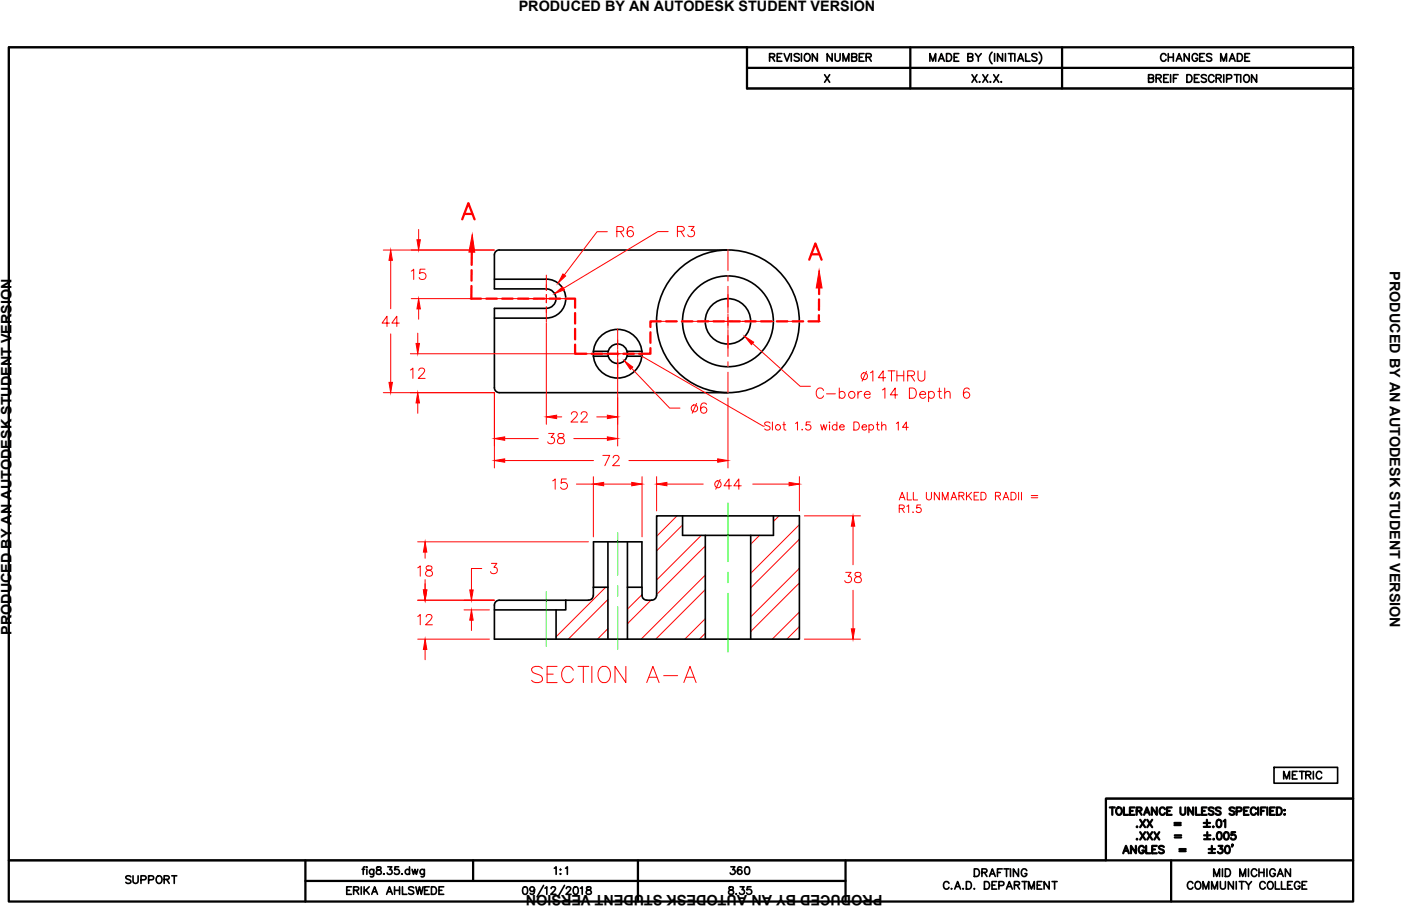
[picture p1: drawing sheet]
<svg xmlns="http://www.w3.org/2000/svg" width="432mm" height="279mm" viewBox="0 0 432 279" stroke-linecap="round" stroke-linejoin="round" font-family="sans-serif">
<!-- layer: OBJECT LINES -->
<g fill="none" stroke="#000" stroke-width=".51">
<path d="M2.7 14.6h227.5v12.7h186.8v219h-76.2v19h-338.1zM286.6 18.9v-2.4l.9 2.4 .9-2.4v2.4M289.3 18.9l.9-2.4 .8 2.4M289.6 18.1h1.1M291.7 16.5h.8a1.25 1.25 0 0 1 .8 1.2 1.25 1.25 0 0 1-.8 1.2h-.8zM294.1 17.7h.9M295.5 16.5h-1.4v2.4h1.4M298.3 17.7l1.3-.2 .2-.3-.1-.4-.4-.3h-1v2.4h1l.4-.3 .1-.5-.5-.4M300.6 16.5l.9 1.2 .9-1.2M301.5 17.7v1.2M305.8 16.1a2.41 2.41 0 0 0 0 3.6M306.5 16.5v2.4"/>
<path d="M309 16.5v2.4l-1.6-2.4v2.4M309.9 16.5v2.4M310.8 16.5h1.5M311.6 16.5v2.4M312.8 16.5v2.4M313.7 18.9l.9-2.4 .9 2.4M314 18.1h1.1M316.1 16.5v2.4h1.4M319.6 16.9a.88 .88 0 0 0-.9-.4 .88 .88 0 0 0-.7 .6l.2 .3 1.2 .5 .2 .6a1.03 1.03 0 0 1-1.6 0M320.3 16.1a2.41 2.41 0 0 1 0 3.6M254.1 23l1.6 2.4M255.7 23l-1.6 2.4"/>
<path d="M299.6 23l1.5 2.4M301.1 23l-1.5 2.4M301.9 25.1v.3l.1-.1M302.9 23l1.6 2.4M304.5 23l-1.6 2.4M305.2 25.1v.3l.2-.1M306.3 23l1.5 2.4M307.8 23l-1.5 2.4M308.6 25.1v.3l.1-.1M153.9 77.1a1.49 1.49 0 0 0-1.5 1.5v10.5h16a3 3 0 0 1 3 3 3 3 0 0 1-3 3h-16v24.5a1.49 1.49 0 0 0 1.5 1.5M153.9 77.1h70.5M152.4 86.1h16"/>
<path d="M168.4 86.1a6 6 0 0 1 6 6 6 6 0 0 1-6 6h-16M182.9 109.9h4.6M182.9 108.4h4.6M193.3 109.9h4.6M193.3 108.4h4.6M153.9 121.1h70.5M210.4 159.1v6h28v-6M187.4 167.1v30M193.4 167.1v30M217.4 165.1v32M231.4 165.1v32M152.4 188.1h19"/>
<path d="M174.4 185.1v3h-3v9M182.9 181.1v-14h14.9v14M187.4 181.1h-4.5v2.5a1.52 1.52 0 0 1-1.5 1.5h-27.5a1.49 1.49 0 0 0-1.5 1.5v10.5h94v-38h-44v24.5a1.54 1.54 0 0 1-1.5 1.5h-1.5a1.54 1.54 0 0 1-1.5-1.5v-2.5h-4.5M392.7 236.6h19.6v4.9h-19.6zM111.6 268.1h.8M112.5 267.3l-.4 .1-.1 .4v1.8M112.9 267.4h.3zM113.1 268.1v1.5M115.2 268.1l-.1 2.1-.4 .2-.5-.1M115.2 268.4a.75 .75 0 0 0-1.1-.1 .75 .75 0 0 0 0 1.1 .75 .75 0 0 0 1.1-.1M116.2 267.4l-.1 .5 .3 .3a.84 .84 0 0 1 1 .3 .84 .84 0 0 1-.1 1l-.8 .1-.5-.4a1.12 1.12 0 0 1 1.3-1.1l.1-.4a.88 .88 0 0 0-1.2-.3zM118.3 269.4v.2l.1-.1"/>
<path d="M119.5 267.3h1.3l-.7 .9a.78 .78 0 0 1 .7 .7 .78 .78 0 0 1-.6 .8 .78 .78 0 0 1-.9-.5M122.9 267.3h-1.1l-.2 1a.83 .83 0 0 1 1.3 0 .83 .83 0 0 1-.1 1.2 .83 .83 0 0 1-1.3-.3M123.9 269.4l-.1 .1h.2M126.2 268.4a.75 .75 0 0 0-1.1-.1 .75 .75 0 0 0 0 1.1 .75 .75 0 0 0 1.1-.1M126.2 267.3v2.3M127 268.1l.4 1.5 .5-1.5 .4 1.5 .5-1.5M130.8 268.1l-.1 2.1-.4 .2-.5-.1M130.8 268.4a.75 .75 0 0 0-1.1-.1 .75 .75 0 0 0 0 1.1 .75 .75 0 0 0 1.1-.1M161.4 273.6a.78 .78 0 0 1 1.1 .3l.1 .6a1 1 0 0 1-.9 1.3 1.47 1.47 0 0 1-.3-2.2zM164.7 274.3a.73 .73 0 0 1-1 .6 .73 .73 0 0 1-.2-1.2 .73 .73 0 0 1 1.1 .1l.1 .5a1.09 1.09 0 0 1-.8 1.5l-.5-.3M167.5 273l-2 3.6M168 273.9l.5-.4v2.3"/>
<path d="M169.9 274l.4-.5 .7 .1 .2 .3-.3 .8-1.1 1.1h1.5M170.9 267.8l.5-.5v2.3M172.6 269.5h.3zM172.7 268.1v.2zM174 273l-2 3.6M174.3 267.8l.6-.5v2.3M174.5 274l.5-.5 .7 .1 .2 .3-.3 .8-1.2 1.1h1.6M177 273.6a.78 .78 0 0 1 1.1 .3l.1 .6a1 1 0 0 1-.9 1.3 1.47 1.47 0 0 1-.3-2.2zM178.9 273.9l.6-.4v2.3M180.9 273.6v.7l.7 .2a.67 .67 0 0 1 .7 .6 .67 .67 0 0 1-.6 .7l-.8-.1-.2-.3a1.15 1.15 0 0 1 1.3-1.1l.1-.5a.88 .88 0 0 0-1.2-.2z"/>
<circle cx="224.4" cy="99.1" r="22"/>
<circle cx="224.4" cy="99.1" r="14"/>
<circle cx="224.4" cy="99.1" r="7"/>
<circle cx="190.4" cy="109.1" r="7.5"/>
<circle cx="190.4" cy="109.1" r="3"/>
</g>
<!-- layer: CUTTING PLANE LINE -->
<g fill="none" stroke="#f00" stroke-width=".7">
<path d="M142.5 67.6l1.9-4.9 1.9 4.9M143.2 66h2.3M145.4 77.8v3.9M250.1 78.4h2.4M145.3 88.2v3.9h3M145.4 83.3l-.1 3.3M149.9 92.1h3.2M154.8 92.1h3.2M159.6 92.1h3.3M164.5 92.1h3.3M169.4 92.1h3.2M174.3 92.1h2.9v2.8"/>
<path d="M177.2 96.5v3.3M203.7 99.1h-3.2v1.8M205.3 99.1h3.3M210.2 99.1h3.2M215.1 99.1h3.2M219.9 99.1h3.3M224.8 99.1h3.2M229.7 99.1h3.2M234.5 99.1h3.3M239.4 99.1h3.3M244.3 99.1h3.2M249.4 80.1l1.9-5 1.9 5"/>
<path d="M252.4 97.2v1.9h-3.2M252.4 92.3v3.3M252.5 88.8v1.9M177.2 106.3v2.8h3.5M177.2 101.4v3.3M182.4 109.1h3.2M187.2 109.1h3.3M192.1 109.1h3.3M200.5 107.4v1.7h-3.5M200.5 102.5v3.2"/>
</g>
<path d="M144.8 92.1h.5M252.5 99.1h.3" fill="none" stroke="#f00" stroke-width=".31"/>
<g fill="#f00" stroke="#f00" stroke-width=".31">
<path d="M252.5 83.4l.9 5.4h-1.8z"/>
<path d="M145.5 72.4l.8 5.4-1.8-.1z"/>
</g>
<!-- layer: SECTION LINES -->
<g fill="none" stroke="#f00" stroke-width=".31">
<path d="M224.4 77v6.4M202.2 99.1h6.5M210.3 99.1h1.6M213.6 99.1h6.4M222.2 99.1h4.4M224.4 85v1.7M224.4 88.3v6.4M224.4 96.9v4.4M228.8 99.1h6.4M236.8 99.1h1.6M240.1 99.1h6.4M182.8 109.1h6.1"/>
<path d="M189.6 109.1h1.5M190.4 101.5v6.1M190.4 108.4v1.5M190.4 110.6v6.1M191.9 109.1h6.1M198 109.9l37.2 21.5h.4M224.4 103.5v6.4M224.4 111.5v1.7M224.4 114.8v6.4M152.4 121.1v23.2M224.4 122.7v21.6M237.3 130.5a.95 .95 0 0 0-1.6 .2l.2 .4 1.2 .5 .2 .7a1.1 1.1 0 0 1-1.6 0"/>
<path d="M238.1 130.1v2.5M241.3 131h.8M241.6 130.1v2l.1 .4 .5 .1M245.2 130.6l.6-.5v2.5M247.2 132.4l-.1 .1h.2M249.7 130.1h-1.2l-.1 1.1a.88 .88 0 0 1 1.3 0 .88 .88 0 0 1-.1 1.3 .88 .88 0 0 1-1.3-.4M252.9 131l.5 1.6 .5-1.6 .5 1.6 .4-1.6M255.5 130.2h.3zM255.7 131v1.6M257.9 131.3a.8 .8 0 0 0-1.1-.1 .8 .8 0 0 0 0 1.2 .8 .8 0 0 0 1.1-.1M257.9 130.1v2.5M258.8 131.7h1.4a.8 .8 0 0 0-.9-.7 .8 .8 0 0 0-.7 .8 .8 .8 0 0 0 .8 .8l.8-.3"/>
<path d="M263.2 130.1h.8a1.34 1.34 0 0 1 .9 1.3 1.34 1.34 0 0 1-.9 1.2h-.8zM265.7 131.7h1.4a.77 .77 0 0 0-1.1-.7 .77 .77 0 0 0-.2 1.3 .76 .76 0 0 0 1.3 0M267.8 131.3a.79 .79 0 0 1 1.2-.1 .79 .79 0 0 1 0 1.2 .79 .79 0 0 1-1.2-.1M267.8 131v2.5M270.1 131h.8M270.4 130.1v2l.2 .4 .4 .1M271.7 131.4l.6-.4 .6 .1 .2 1.5M271.7 130.1v2.5M276.3 130.6l.6-.5v2.5M280 131.8h-1.8l1.2-1.7v2.5M155.6 142h27.3M185.8 140.4h2.1l-1.5 3.2"/>
<path d="M189 141.2l.1-.4 .5-.4h.6l.4 .4a.99 .99 0 0 1-.2 1.3l-1.6 1.5h2.1M193.8 142h27.4M208.7 159.1l-6.3 6.3M240.1 159.1l-1.7 1.7M247.9 159.1h17.3M277.2 154.2l.8-2.4 .9 2.4M277.2 156.8l1.3-.1 .2-.5-.5-.5h-1v2.4M277.5 153.4h1.1M277.9 156.8l.8 1.3M279.5 156.2l.6-.5v2.4M279.6 151.8v2.4h1.3M281.4 157.8l-.1 .2h.2"/>
<path d="M281.5 151.8v2.4h1.3M283.7 155.7h-1.1l-.1 1a.83 .83 0 0 1 1.3 0 .83 .83 0 0 1-.2 1.3 .83 .83 0 0 1-1.2-.4M285.5 151.8v1.7a.79 .79 0 0 0 .8 .7 .79 .79 0 0 0 .8-.7v-1.7M289.5 151.8v2.4l-1.5-2.4v2.4M290.4 154.2v-2.4l.9 2.4 .9-2.4v2.4M293.1 154.2l.9-2.4 .9 2.4M293.4 153.4h1.1M295.6 153l1.3-.2 .2-.5-.6-.5h-.9v2.4M296.3 153l.8 1.2M297.9 151.8v2.4M298.5 152.8l.9 1.4M299.4 151.8l-1.5 1.6"/>
<path d="M300.2 153h.9M301.7 151.8h-1.5v2.4h1.5M302.3 151.8h.8a1.25 1.25 0 0 1 .8 1.2 1.25 1.25 0 0 1-.8 1.2h-.8zM306.8 153l1.3-.2 .3-.3-.1-.4-.5-.3h-1v2.4M307.6 153l.8 1.2M309.1 154.2l.9-2.4 .9 2.4M309.5 153.4h1.1M311.6 151.8h.8a1.25 1.25 0 0 1 .8 1.2 1.25 1.25 0 0 1-.8 1.2h-.8zM313.9 151.8v2.4M314.8 151.8v2.4M317.8 152.8h2M317.8 153.5h2"/>
<path d="M128.7 167.1h52.7M128.8 175.1l.7-.6v3.2M131 170.3v1.9M131.5 174.7a.65 .65 0 0 0 .3 1 1.17 1.17 0 0 1 1.2 .4 1.17 1.17 0 0 1 .1 1.3 1.13 1.13 0 0 1-1.2 .3 1.13 1.13 0 0 1-.7-1.1 1.85 1.85 0 0 1 1.8-1l.1-.6a1.19 1.19 0 0 0-1.6-.3zM210.4 161.9l-8 8M216.1 165.1l-13.7 13.8M217.4 177.3l-19.8 19.8M217.4 168.4l-15 14.9M234.1 165.1l-2.7 2.7M246.4 161.8l-15 15M246.4 175.3l-15 15M246.4 166.3l-15 15"/>
<path d="M246.4 179.8l-15 15M260.6 176.5h1.7l-.9 1.2a1.07 1.07 0 0 1 1 1.5 1.07 1.07 0 0 1-1.8 .3l-.2-.4M262.9 162.3v11.9M263.7 176.7a.64 .64 0 0 0 .3 1 1.14 1.14 0 0 1 1.2 .5 1.14 1.14 0 0 1 0 1.3 1.29 1.29 0 0 1-1.8-.4 1.28 1.28 0 0 1 1.5-1.4 .64 .64 0 0 0 .3-1zM128.7 185.1h23.7M131 180v1.9M186.7 181.1l-15.3 15.3M187.4 193.9l-3.2 3.2M187.4 184.9l-12.2 12.2M197.9 183.4l-4.5 4.5M200.6 185.1l-7.2 7.2M217.4 190.8l-6.3 6.3"/>
<path d="M217.4 181.8l-15.3 15.3M217.4 195.3l-1.8 1.8M246.4 188.7l-8.4 8.4M246.4 193.2l-3.9 3.9M247.9 197.1h17.3M262.9 182v11.9"/>
<circle cx="239.8" cy="131.8" r=".83"/>
</g>
<!-- layer: CENTERLINE -->
<path d="M224.4 155.1v18.1M190.4 164.2v13.2M224.4 176.5v3.2M168.4 182.4v17M190.4 180.6v3.3M190.4 187.1v13.1M224.4 183v18.1" fill="none" stroke="#0f0" stroke-width=".31"/>
<!-- layer: DIMENSIONS -->
<g fill="none" stroke="#f00" stroke-width=".31">
<path d="M118.1 77.1h34.3M129 70.8v3.1M187.2 71.5h-3.2l-10.1 13.3M190.1 71.4l1.8-.2a.74 .74 0 0 0 0-1.2l-1.8-.1v3.1M191.2 71.4l1 1.6M195.1 70.3a.92 .92 0 0 0-.9-.4 .92 .92 0 0 0-.8 .6 1.86 1.86 0 0 0 .8 2.5 .99 .99 0 0 0 1.1-.9 .99 .99 0 0 0-.9-1 .99 .99 0 0 0-1.1 .9M205.9 71.4h-3.1l-29.1 17.5M208.8 71.3l1.8-.1a.71 .71 0 0 0 0-1.2l-1.8-.2v3.2M209.8 71.3l1.1 1.7M212.3 69.8h1.6l-.9 1.2a1.07 1.07 0 0 1 1 1.5 1.07 1.07 0 0 1-1.7 .4l-.3-.5M120 99.6h-2.2l1.5-2.1v3.2M120.4 80.3v14.9"/>
<path d="M123.1 99.6h-2.3l1.5-2.1v3.2M126.7 92.1h40.2M126.8 83.6l.7-.6v3.2M129 95.3v3.1M131 83h-1.5l-.2 1.4a1.12 1.12 0 0 1 1.7-.1 1.12 1.12 0 0 1-.2 1.7 1.12 1.12 0 0 1-1.6-.4M167.1 92.1h2.6M168.4 84.8v4.8M168.4 90.8v2.6M168.4 94.6v4.8M168.4 99.6v31.3M170.9 92.1h4.7M216.1 99.1h5.7"/>
<path d="M223.1 99.1h2.5M224.4 90.8v5.8M224.4 97.8v2.6M226.9 99.1h5.7M120.4 103v14.9M126.5 109.1h62.3M126.5 114.1l.8-.6v3.2M128.8 102.7v3.2M129.1 114.3l.1-.5 .5-.3 .9 .2a.73 .73 0 0 1 .1 1l-1.8 2h2.1M189.1 109.1h2.5M190.4 104.8v1.8M190.4 107.8v2.6"/>
<path d="M190.4 110.6v26.9M192.9 109.1h1.7M194.6 113.6l11.8 12.3h3.2M224.4 101.6v5.8M231.9 105.9l14.7 13.2h3.2M258.7 119.7v3.1M267.1 114.5l-1.4 3M268.3 115l.7-.6v3.1M273 116.5h-2.3l1.5-2.1v3.1M273.7 114.4h2.1M274.8 114.4v3.1M276.4 114.4v3.1"/>
<path d="M276.4 115.9h2.2M278.6 114.4v3.1M279.8 115.9l1.8-.2a.74 .74 0 0 0 0-1.2l-1.8-.1v3.1M280.3 119.7h1a1.69 1.69 0 0 1 1.1 1.5 1.69 1.69 0 0 1-1.1 1.6h-1zM280.8 115.9l1.1 1.6M282.9 114.4v2.2a1.07 1.07 0 0 0 1.1 .9 1.07 1.07 0 0 0 1.1-.9v-2.2M289.5 119.7v2.5l.2 .5 .6 .1M291.2 119.7v3.1M118.1 121.1h34.3M128.8 124.3v3.1M152.4 121.1v16.4M155.6 135.3h10.3"/>
<path d="M169.1 133.7h1.7l-.9 1.2a1.07 1.07 0 0 1 .9 1.5 1.07 1.07 0 0 1-1.7 .3l-.3-.5M171.6 128.6h1.5M172.1 133.8a.64 .64 0 0 0 .3 1.1 1.32 1.32 0 0 1 1.5 1.3 1.06 1.06 0 0 1-1.3 .6 1.06 1.06 0 0 1-.6-1.3l1.3-.6a.64 .64 0 0 0 .4-1.1zM176.1 127.7l.2-.4a1.02 1.02 0 0 1 1.5 0 1.02 1.02 0 0 1-.3 1.4l-1.5 1.5h2.1M176.8 135.3h10.4M179.1 127.7l.2-.4a1.02 1.02 0 0 1 1.5 0 1 1 0 0 1-.3 1.4l-1.5 1.5h2.1M183.9 128.6h3.3M214.7 124.4l-1.4 3M217.7 124.7a.92 .92 0 0 0-1.3-.3 2.51 2.51 0 0 0 0 2.9 .98 .98 0 0 0 1.4-.4 .98 .98 0 0 0-.7-1.4 .98 .98 0 0 0-1.2 .9M253.8 120.4a1.17 1.17 0 0 0-1.3-.7 1.17 1.17 0 0 0-.9 1.2 1.4 1.4 0 0 0 .3 1.5 1.4 1.4 0 0 0 1.5 .3l.4-.6M254.7 121.5h2.8M258.7 121.2a1 1 0 0 1 1.5-.2 1 1 0 0 1 0 1.5 1 1 0 0 1-1.5-.1"/>
<path d="M264.4 120.7v2.1M265.6 120.7a1.03 1.03 0 0 0-1.2 .9M266.4 121.6h1.8a.98 .98 0 0 0-1.4-.8 .98 .98 0 0 0-.3 1.6 .96 .96 0 0 0 1.7 0M272 120.2l.7-.5v3.1M276.7 121.8h-2.3l1.5-2.1v3.1M283.5 121.6h1.8a.98 .98 0 0 0-1.4-.8 .98 .98 0 0 0-.3 1.6 .96 .96 0 0 0 1.7 0M286.2 121.2a1 1 0 0 1 1.5-.2 1 1 0 0 1 0 1.5 1 1 0 0 1-1.5-.1M286.2 120.7v3.2M289.1 120.7h1M291.2 121.3l.7-.6 .8 .2 .1 1.9M298.7 120.1a.91 .91 0 0 0-.8-.5 .91 .91 0 0 0-.8 .6 1.86 1.86 0 0 0 .7 2.6 .98 .98 0 0 0 1.1-.9 .98 .98 0 0 0-.9-1 .98 .98 0 0 0-1.1 .9M170.3 148.3l.8-.6v3.2"/>
<path d="M174.6 147.7h-1.5l-.2 1.4a1.12 1.12 0 0 1 1.7-.1 1.12 1.12 0 0 1-.2 1.7 1.12 1.12 0 0 1-1.6-.4M177.7 149.3h5.2M182.9 147v18.6M186.1 149.3h8.6M197.9 147v18.6M202.4 147v10.6M205.5 149.3h11.2M222 147.8l-1.4 3.1M225.4 149.8h-2.2l1.5-2.1v3.2M228.5 149.8h-2.3l1.5-2.1v3.2M232 149.3h11.2M246.4 147v10.6"/>
<path d="M131 178.8v3.1M148.5 175.3h-3.2v6.6M151.5 173.7h1.6l-.9 1.2a1.07 1.07 0 0 1 1 1.5 1.07 1.07 0 0 1-1.7 .4l-.3-.5M128.7 185.1h23.7M128.7 197.1h22.2M128.8 190.1l.7-.6v3.2M131.3 190.3l.2-.5 .4-.3h.6l.5 .3a1.02 1.02 0 0 1-.3 1.4l-1.5 1.5h2.1M143 188.1h7.9M145.3 191.3v3.1M131 200.3v3.2"/>
<circle cx="266.4" cy="116" r="1.05"/>
<circle cx="214" cy="125.9" r="1.05"/>
<circle cx="262.5" cy="121.7" r="1.04"/>
<circle cx="221.3" cy="149.3" r="1.05"/>
</g>
<g fill="#f00" stroke="#f00" stroke-width=".31">
<path d="M173.5 84.5l.8 .6-2.3 2.2z"/>
<path d="M170.9 90.6l2.5-2.1 .5 .9z"/>
<path d="M229.6 103.8l2.7 1.7-.7 .8z"/>
<path d="M192.4 111.3l2.6 1.9-.7 .7z"/>
<path d="M120.4 77.1l.5 3.2h-1z"/>
<path d="M119.9 117.9h1l-.5 3.2z"/>
<path d="M130.5 181.9h1.1l-.6 3.2z"/>
<path d="M131 197.1l.6 3.2h-1.1z"/>
<path d="M194.7 148.8l3.2 .5-3.2 .5z"/>
<path d="M182.9 149.3l3.2-.5v1z"/>
<path d="M202.4 149.3l3.1-.5v1z"/>
<path d="M243.2 148.8l3.2 .5-3.2 .5z"/>
<path d="M128.2 105.9h1.1l-.5 3.2z"/>
<path d="M128.8 121.1l.5 3.2h-1.1z"/>
<path d="M128.5 73.9h1.1l-.6 3.2z"/>
<path d="M129 92.1l.6 3.2h-1.1z"/>
<path d="M152.4 135.3l3.2-.6v1.1z"/>
<path d="M187.2 134.7l3.2 .6-3.2 .5z"/>
<path d="M168.4 128.6l3.2-.6v1.1z"/>
<path d="M187.2 128l3.2 .6-3.2 .5z"/>
<path d="M145.3 188.1l.5 3.2h-1z"/>
<path d="M144.8 181.9h1l-.5 3.2z"/>
</g>
<!-- layer: SECTION LINES -->
<g fill="#f00" stroke="#f00" stroke-width=".31">
<path d="M262.9 159.1l.5 3.2h-1z"/>
<path d="M262.4 193.9h1l-.5 3.2z"/>
<path d="M131 167.1l.6 3.2h-1.1z"/>
<path d="M130.5 181.9h1.1l-.6 3.2z"/>
<path d="M197.8 109.9h.2z"/>
<path d="M152.4 142l3.2-.5v1.1z"/>
<path d="M221.2 141.5l3.2 .5-3.2 .6z"/>
</g>
<!-- layer: BORDER -->
<path d="M2.7 14.6h414.3v263.4h-414.3zM230.2 14.6v12.7h186.8M280.6 14.6v12.7M327.3 14.6v12.7M230.2 20.9h186.8M2.7 265.3h414.3M94.1 265.3v12.7M94.1 271.7h166.5M145.8 265.3v6.4M196.6 265.3v12.7M260.6 265.3v12.7M361 265.3v12.7" fill="none" stroke="#000" stroke-width=".7"/>
<!-- layer: Title Block -->
<g fill="none" stroke="#000" stroke-width=".7">
<path d="M342.1 249h1.5M342.8 249v2.3M344.2 249.3a.85 .85 0 0 1 1-.3 .85 .85 0 0 1 .6 .9v.5a.88 .88 0 0 1-.9 .9 .88 .88 0 0 1-.9-.9zM346.4 249v2.3h1.3M348.3 250.1h.8M349.7 249h-1.4v2.3h1.4M350.3 250.1l1.3-.1 .3-.6-.6-.4h-1v2.3M350.4 254.9l-.1 .1h.2M350.4 258.7l-.1 .1h.2M351.1 250.1l.8 1.2M351.4 252.8l1.5 2.3M351.4 256.6l1.5 2.3"/>
<path d="M352.6 251.3l.9-2.3 .9 2.3M352.9 250.5h1.1M352.9 252.8l-1.5 2.3M352.9 256.6l-1.5 2.3M353.6 252.8l1.5 2.3M353.6 256.6l1.5 2.3M355.1 252.8l-1.5 2.3M355.1 256.6l-1.5 2.3M355.8 256.6l1.5 2.3M356.5 249v2.3l-1.5-2.3v2.3M357.3 256.6l-1.5 2.3M359 249.5a.84 .84 0 0 0-.9-.5 .84 .84 0 0 0-.7 .9v.5a.84 .84 0 0 0 .7 .9 .84 .84 0 0 0 .9-.6"/>
<path d="M359.7 250.1h.9M361.1 249h-1.4v2.3h1.4M362 253.8h1.9M362 254.4h1.9M362.1 257.6h1.9M362.1 258.3h1.9M363.8 249v1.6a.77 .77 0 0 0 .8 .7 .77 .77 0 0 0 .7-.7v-1.6M367.7 249v2.3l-1.5-2.3v2.3M368.6 249v2.3h1.3M370.5 250.1h.8M371 253.8h2M371 255h2"/>
<path d="M371.1 257.6h2M371.1 258.8h2M371.9 249h-1.4v2.3h1.4M372 252.8v2M372.1 256.6v2M373.9 254.9l-.1 .1h.3M374.1 249.3l-.6-.3-1 .3 .2 .6 1.1 .4 .3 .7a.98 .98 0 0 1-1.6 0M374.1 258.7l-.2 .1h.3M375.2 252.9a.77 .77 0 0 1 1.1 .3l.1 .6a.99 .99 0 0 1-.8 1.3 1.48 1.48 0 0 1-.4-2.2zM375.3 256.7a.77 .77 0 0 1 1.1 .3l.2 .6a.99 .99 0 0 1-.9 1.3 1.48 1.48 0 0 1-.4-2.2zM376.2 249.3l-.5-.3-1 .3 .2 .6 1.1 .4 .2 .7a.97 .97 0 0 1-1.5 0M377.1 253.2l.5-.4v2.3"/>
<path d="M377.5 256.7a.77 .77 0 0 1 1.1 .3l.1 .6a.99 .99 0 0 1-.8 1.3 1.48 1.48 0 0 1-.4-2.2zM380.5 249.3l-.6-.3-1 .3 .3 .6 1.1 .4 .2 .7a.98 .98 0 0 1-1.6 0M380.7 256.6h-1.1l-.1 1a.81 .81 0 0 1 1.2 0 .81 .81 0 0 1-.1 1.2 .81 .81 0 0 1-1.2-.3M381.1 250.2l1.3-.1 .3-.3-.2-.6-1.4-.2v2.3M383.4 250.1h.9M384.8 249h-1.4v2.3h1.4M387.1 249.5a.84 .84 0 0 0-.9-.5 .84 .84 0 0 0-.7 .9v.5a.84 .84 0 0 0 .7 .9 .84 .84 0 0 0 .9-.6M387.8 249v2.3M388.6 250.1h.9M390.1 249h-1.5v2.3M390.6 249v2.3M391.5 250.1h.8"/>
<path d="M392.9 249h-1.4v2.3h1.4M393.5 249h.8a1.22 1.22 0 0 1 .8 1.1 1.22 1.22 0 0 1-.8 1.2h-.8zM395.8 249.9h.2zM395.9 251.1v.2zM417 246.3h-76.2v19M346.2 263.1l.8-2.2 .9 2.2M346.5 262.4h1.1M350.1 260.9v2.2l-1.5-2.2v2.2M352.6 261.4a.85 .85 0 0 0-.9-.5 .85 .85 0 0 0-.7 .8v.6a.83 .83 0 0 0 .8 .9 .83 .83 0 0 0 .8-.9h-.5M353.3 260.9v2.2h1.3M355.1 262h.9M356.5 260.9h-1.4v2.2h1.4"/>
<path d="M358.7 261.2a.85 .85 0 0 0-.8-.4 .85 .85 0 0 0-.7 .6l1.5 1.1v.3l-.5 .3-1-.3M363.5 261.9h1.9M363.5 262.5h1.9M372.5 261.9h2M372.5 263h2M373.5 260.9v1.9M375.6 260.9h1.2l-.7 .8a.77 .77 0 0 1 .6 1.3 .77 .77 0 0 1-1.4-.3M377.9 261a.74 .74 0 0 1 1 .3l.2 .6a1.02 1.02 0 0 1-.7 1.2h-.2a1.45 1.45 0 0 1-.3-2.1zM379.9 260.5h-.2h.2l-.2 .6"/>
</g>
<text font-size="8.8" fill="#f00" x="163" y="211.7">SECTION A-A</text>
<g font-size="5.7">
<text x="236.4" y="20.1">REVISION NUMBER</text>
<text x="356.7" y="20.1">CHANGES MADE</text>
<text x="37.7" y="273.8">SUPPORT</text>
<text x="224" y="270.9">360</text>
<text x="290" y="275.5">C.A.D. DEPARTMENT</text>
<text x="299.5" y="271.6">DRAFTING</text>
<text x="365.1" y="275.5">COMMUNITY COLLEGE</text>
<text x="373.2" y="271.6">MID MICHIGAN</text>
</g>
<g font-size="5.3">
<text x="353.1" y="26.5">BREIF DESCRIPTION</text>
<text x="394.8" y="241.3">METRIC</text>
<text x="105.8" y="276.9">ERIKA AHLSWEDE</text>
<text x="223.7" y="276.9">8.35</text>
</g>
<g font-size="4.4">
<text x="159.9" y="3.5">PRODUCED BY AN AUTODESK STUDENT VERSION</text>
<text x="428.3" y="83.7" transform="rotate(90 428.3 83.7)">PRODUCED BY AN AUTODESK STUDENT VERSION</text>
<text x="3.5" y="195.8" transform="rotate(-90 3.5 195.8)">PRODUCED BY AN AUTODESK STUDENT VERSION</text>
<text x="272" y="275.9" transform="rotate(180 272 275.9)">PRODUCED BY AN AUTODESK STUDENT VERSION</text>
</g>
</svg>
